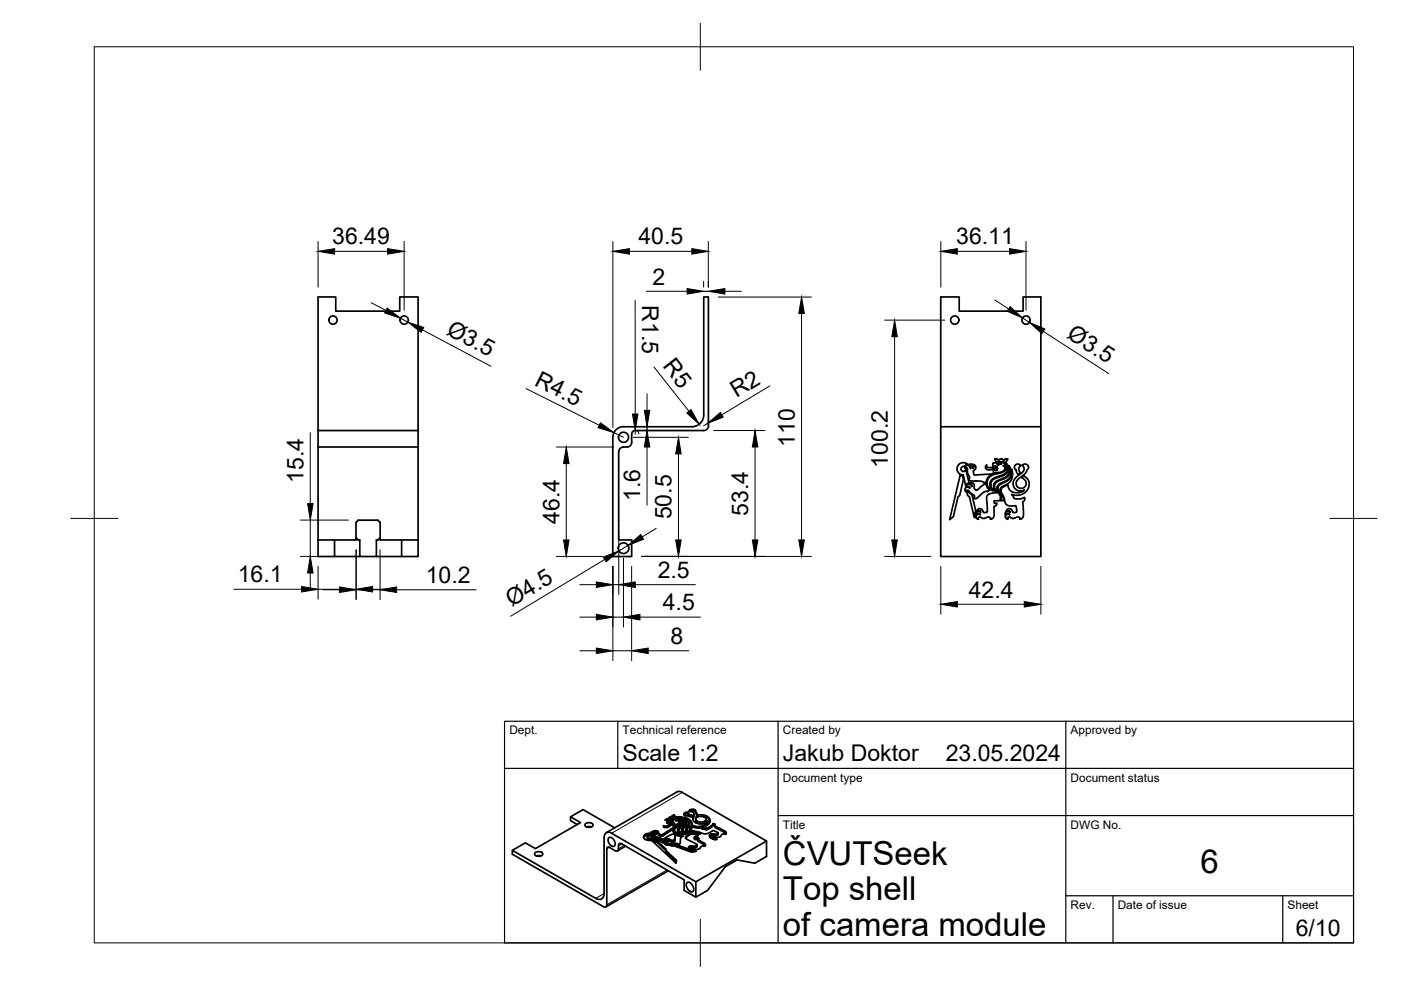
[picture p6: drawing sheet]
<svg xmlns="http://www.w3.org/2000/svg" width="297mm" height="210mm" viewBox="0 0 297 210" stroke-linecap="round" stroke-linejoin="round" font-family="sans-serif">
<!-- layer: Visible -->
<g fill="none" stroke="#000" stroke-width=".36">
<path d="M67.4 63h3.8v3h13.6v-3h3.8v28.3h-21.2zM67.4 91.3v26.7h3.5M67.4 94.8h21.2v23.2h-3.4M88.6 91.3v3.5M146.7 90.5h-14.5a2.25 2.25 0 0 0-2.3 2.2M146.7 90.5a2.51 2.51 0 0 0 2.5-2.5v-25h1v27.3a1.01 1.01 0 0 1-1 1h-14.5a.79 .79 0 0 0-.8 .7v1.8a1.01 1.01 0 0 1-1 1 1.29 1.29 0 0 0-1.7 1v18.7h2.7v3.5h-4v-25.3M199.5 90.5v-27.5h3.9v3h13.5v-3h3.8v55h-21.2v-27.5h21.2M203.3 98.5l.8-.4 .6 .1 .5 .3-.5 .1-.2 .3h-.5l-.2 .4 .1 .5 .3 .2 .5-.2 .1-.5 .2 .1-.1 .7 .5 2.2-.7 .6-.5-2.2-.7-.2-.6-.7v-.7zM204.7 98.8l1-.4 .9 .2 .3 .6-.5 .9 .3 .6 4-.2-1 .5-.4 .5-.2 .7-.5 .2-.4-.3-2.2-.1-.6-.3a.18 .18 0 0 1-.1-.2 .18 .18 0 0 1 .2-.1l.1-.3-.5-.9v-.9l-.2-.1-.3 .1zM205.4 98.7l.4 .2-.1 .5-.1-.5zM206.1 98.6l.4 .3-.3 .4zM209 98.8l.2-.2v.3l.3 .2h1.5l.5 .2-.3-.5-.6 .2-.1-.7 .8-.2 .2 .4 .2 .1a.33 .33 0 0 1 .5-.2l-.9-.3 1.5 .1 .3 .2-.1 .3h-.3l.2 .2 .3-.2v-.5l.3 .7v.9l-.6 .7-2 .8-.8 .5-.2 .6v.7l.2 .5 .5 .5-.8-.4-.4-.7-.1-.8 .1-.5 .9-.9 2.5-.8 .4-.5v-.5l-.1-.1v.5l-.5 .6-1.9 .3-.1-.8 .7 .3 .2-.2-.1-.2-.4-.1-1 .3h-.7l-.3-.4z"/>
<path d="M210.9 97.3h.6l.2 .3 .3-.3h.6l.2 .3 .3-.3h.6l-.4 .7h-2.1zM213.4 98.3l.5 1-.1 1.2-.6 .7-1.9 .8-.4 .3-.2 .6v.5l.5 .8-.4-.2-.5-.4-.2-.6 .1-.8 .6-.7 1.9-.7 .7-.5 .3-1zM213.9 98.8l.4 .9-.1 1.3-.6 .7-1.5 .8-.5 .4-.2 .4v.5l.3 .5-.2-.1-.6-.6v-.9l.7-.7 1.5-.5 .6-.5 .4-.9zM214.4 99.4l.3 .9-.3 1.4-.5 .7-1.6 .9-.3 .5 .1 .6-.5-.4v-.8l.3-.4 1.5-.7 .7-.6 .4-.8zM215.2 98.7l.4-.3h.4a.26 .26 0 0 1 .4 .2 .26 .26 0 0 1-.2 .3l-.2 .6 .4 .7-.5 .4-.8-1.4zM216.7 98.6l.5-.2 .5 .1 .3 .3 .1 .4-.7 1.2-1.8 1.5-.2 .5 .1 .5 .3 .4 .5 .2h.6l.4-.3 .3-.6-.1-.5-.2-.4-.7-.4 .5-.4 .6 .5 .4 .5 .1 .5-.1 .8-.3 .7-.6 .6-1.3 .5h-.7l-.7-.2 .3 .5a.71 .71 0 0 0 1 .5l1.3-.2a.18 .18 0 0 1 .2 0 .18 .18 0 0 1 0 .2l-.2 .4-.3 .2 .2 2.9-.2 .5-.6 .3v-.3l-.3-.2-1.1 .3-1-.3-.2 .2 .1 .3-.3-.1-.2-.3-.1-.6 .3-1 .3-.2h.5l.3 .2 .3 .5 .5 .1 .3-.2-.1-.9-.1-.4h-1.5l-.7-.4-.4-1.5-.5-1v-.6l.3-.4 1.1-.5 .3 1 .7 .5 1.3 .2 1.1-.5-.7 .1-.8-.2-.5-.4-.3-.8 .1-.6 .3-.7 1.5-1.1 .4-.6v-.6zM67.4 114.5h8.1v-3.7l.5-.5 4.2 .1 .4 .4v3.7h8M70.9 114.5v3.5h5.4M75.5 114l.4 .5h.4v3.5h3.5v-3.5h.3l.5-.5M85.2 114.5v3.5h-5.4M203.6 100.7l.5 .2 .2 .8-.8 3.4-.4 .2-1 4.3-.8 .6zM204.9 102.9l.8-.6 .5 .1 .3 .4v.7l.6 .4 2-1.5 .1 .8 .6 .7-.4 .4-.4-.1-.4 .1-1.5 1.3-.4 .1-.3-.2 .2-.1v-.4l-.8-.4-.5-.6h-.3l-.1 .3-.3-.2v-.4l.3-.3z"/>
<path d="M205 104.2l.2-.1 .9 .8 .8 3.5-.2 .5 .1 .9-.3-.2-1-4.3-.3-.2zM205 103.2h.5l.1 .3-.2-.2h-.4zM205.5 102.7l.3-.1 .2 .1v.5l-.1-.4zM207.1 109l.5-.2 .2 .4-.3-.2-.4 .2zM207.3 108.3l.4-.1 .2 .4-.3-.2-.4 .1zM209.4 105l.4-.3 .8-.2h.9l.3 .1 .4 .8-.2 .3 .3 .4-1.5 .1v.4l.3 .1a.21 .21 0 0 1 .3 .1 .21 .21 0 0 1-.1 .3l-.6 .3 .1 1.7-.3 .8-.5 .2v-.3l-.3-.2-1.1 .3-1-.3-.2 .2 .1 .3-.4-.2-.2-1.1 .5-.9h.6l.6 .8 .7-.2-.1-3zM212 104.6l.3 .1 .5 1a.27 .27 0 0 1-.1 .4 .27 .27 0 0 1-.4-.1l-.1-.3 .2-.2zM213.4 109l.5-.1 .2 .3-.3-.2-.5 .2zM213.5 108.3h.5l.1 .3-.3-.2-.3 .1zM121 173.2v.8l1.4 .8M124.1 174.7l.8-.3a.63 .63 0 0 1 .8 .7l-.8 .3a.63 .63 0 0 1-.8-.7zM124.4 175.3h1"/>
<path d="M129.1 177.6a1.23 1.23 0 0 1 1.1 1.8 1.23 1.23 0 0 1-1.1-1.8zM129.7 176.7a.97 .97 0 0 0-1.2-.1 .97 .97 0 0 0-.4 1v11.9a1.08 1.08 0 0 1-.5 1.1 1.08 1.08 0 0 1-1.3-.1M130.3 175.5l-6.7-3.8-2.6 1.5 2.1 1.2-9.6 5.5-2.1-1.2-2.8 1.6M131.8 178.9l-.2-.1-.4 .2-.1 .9-.2 .5h-.5l-1.5-.8-.2 .4v11.8l-.1 .3-.4 .2-19.6-11.2v-.8l17.7 10.2M132.7 179.4l-1.8 1M137.3 177.4v.5l.5 .2 .5-.2v-.4M137.5 177l-.7 .2-.3 .4M137.5 177v.2M138 176.7l.7-.1 .1 .5M138 176.8l-.1 .1M138.3 177.5l.7 .4M138.4 176.6l.1-.4 .6-.1 .5 .2 .1 .5"/>
<path d="M138.4 176.3l-.4 .2-.1 .6-.1 .1M138.5 176.6l.1-.3 .5 .3M138.5 176.3h.4l.2 .1v.5v-.4M138.7 178.1l-.5 .1 5.1 4.8 .1-.6-2.2-2.1v.3l2.2 2.1M138.7 178.4l-.2 .1M138.7 176.7l.4 .2M138.8 176.8l-.8-.1v.3l.8 .1M138.8 176.8v.3M139 177.5l-.8-.4-.1 .1 .2 .2v.2l-.4 .1-.5-.1-.1-.2 .3-.3-.1-.2 .3-.2-.9 .1-.5 .5 .3 .6 .6 .3h.8l.6-.2 1.9 .7 .1-.6-1.7-.6v.4l1.5 .5M139.1 176.5l.5 .2 .1 .5M139.4 178.3l-.7-.2v.3l.7 .3M140.1 177.8v.1"/>
<path d="M140.2 177l-.5-.2v.4l.5 .1M140.5 176.9l-.3 .1v.3h.3M140.5 178.5v.2M140.7 178.2v.1M140.9 178.4l.3-.3 .5 .1v.4l-.6 .1-.1 .3M140.9 178.3l-.2 .3 .3 .4M141 178.7v.3M141 178.7l.2-.2 .4 .1v.3l-.5 .1M141.4 174.3v.1l.6 .3M141.5 179v.2M141.6 178.2l.7 .3h.6l.1-.2M141.7 178.3l-.7-.1v.4l.1-.1"/>
<path d="M141.8 173.5v.4l-.2 .1M141.8 174l-.4 .4M141.8 174.4l-.2 .1M141.9 179l-.2 .1 .7 .3 .5-.1 3.7 1.4 .3-.1-.3-.2v.3M142 174.6v.1M142.1 173.2l-.3 .2v.2h-.4v.3M142.1 173.5l-.3 .2M142.2 174.9l-.8 .5M142.4 174.9l.6-.3h-.5l-.5 .6-.5 .2h-.7l-.1-.3M142.5 174.1l-.7-.1v.4h.3M142.5 174v.4M142.6 173.1v.4"/>
<path d="M142.7 173.8l-.3 .2 .1 .1M142.7 175.9v.5l.3 .4M142.7 175.8l-2.2 1.5v-.4l2.6-1.6-.4 .6 .5 .7-.2 .3h-.6l-1.9 1h-.5l.1-.2-.2-.1-.9-.2-.7-.3-.4 .1-.2-.2 .2-.3M142.8 173.5l-.9 .5 .8-.2v.3l-.2 .1M142.8 173.8l-.1 .1M142.9 174.5l-.5-.2-.3 .1-.1 .2M142.9 174.4l-.6 .2-1 .6h-.4l-.2-.1v.2M142.9 172.7l-.4 .3v.2h-.4v.3l.3 .1M142.9 178.9l-1 .1v.1M142.9 179.3h-.6M142.9 173.1l-.3 .1M143 174.6v.4l-.2 .1"/>
<path d="M143 178l-.1 .2h-.5l-.6-.3h-.6l-.4 .2v.6M143 173.2l-.1-.5 .3 .5-1.5 .8-.7-.1 .4-.3M143.2 173.7l.2-.1v-.1h-.6v.3h.4M143.3 176.7l-.3 1.6 .3-1.3M143.5 167.9l-15 8.6M143.5 167.9l.6-.1 .6 .2 17.8 10.3-15 8.7-17.8-10.3M143.6 173.6v.3l-.4 .1v-.3l.4-.2-.5-.2h.3l.8 .3 .5 .5v.3l-1 1.3v.4l.8 .6h1.1l-.7 .2-.9-.1-.6-.2-.4-.4v-.7l1.2-1.3-.1-.4-.4-.2M143.6 173.7h.1M143.7 175.9v.6l.4 .4M143.7 179v.1M144 174.3l-.3-.4v-.3l.4 .4-.3 .6-.9 .6-.5-.3M144.2 173.9l.5 .4"/>
<path d="M144.2 174.1l-.1 .6-.9 .9-.2 .4M144.5 175.8v.5l.4 .3M144.7 175.1l-.8 1M144.7 177.3l-1.4-.2v-.4l.7 .3h.9l-.1 .3-.5 .4-.1 1-.3 .3h-.3l.1-.1-.3-.1-1.7 .1-.2 .2 .2 .1h-.3l-.3-.1-.1-.3M144.8 173.9l.6 .6M144.9 174.2v.5l-.2 .4 .2-.9-.1-.3-.5-.4-.8-.2 1.1 .2 .7 .5 .1 .5-.7 .9-.2 .6 .6 .4 .9 .1-1.3 .1-.8-.4v-.5l.8-1M145.1 172.4l.4-.2a.25 .25 0 0 1 .3 0 .25 .25 0 0 1 .1 .3l.4 .3h.6l-.1 .4-1.6-.3-.2-.2zM145.4 175.1l-.6 .9M145.4 175.8l.2 .6M145.4 174l.6 .6M145.6 174.3l-.2 .8 .2-.7-.2-.5-.5-.4-.8-.3 1 .3 .8 .5 .1 .6-.5 .9-.1 .4 .3 .3 .7 .2h-.9l-.7-.3v-.5l.6-.9M145.7 175.8l-.1 .1"/>
<path d="M145.8 172.3l.1 .4 .1 .3 .8 .2M145.8 172.5l-.7 .3M146.1 174.1l.6 .7M146.2 174.4v.6l-.5 .8v-.3l.5-.9v-.4l-.3-.4-.9-.5 .9 .3 .7 .6 .1 .6-.5 1 .2 .3 .5 .1-.5 .1-.6-.2-.2-.3 .1-.3M146.2 175.8l.1 .5M146.2 172.1l.8-.2 .4 .2M146.2 179.7l-.1 .2M146.3 179.9v-.2l.4-.1 .2 .3M146.4 176.6l-.8 .6-.2 .5 2.4 1.4v.4v-.4M146.4 176.9l-1 .8M146.5 175.5l-.1 .3 .4 .3 2.4 .7h.7l1.3-.7 1 .4v.5v-.4M146.5 175.8v.1"/>
<path d="M146.8 175l-.3 .5v.3l.3-.5M147 179.7h-.5l-.2 .2v.3M147 179.4h-.8l-.2 .4 .2 .3v-.3M147.1 172.6l-.1 1.2M147.2 176.3l-.3 .1 1 .2v.2h.3M147.2 180l-.4 .1-.1 .3M147.4 172.1v-.3l-.4-.2-.7 .1-.3 .3v.1h.7l.4 .2-.2 1.4 .3 .6 .7 .3 .8 .1 .8-.2 .6-.4-.5 .6-.7 .4-1.1 .2-1-.3v.3l.9 .3 1.2-.2 1-.6 .2-.7M147.5 173.6l.1 .6 .8 .4 1.1-.2 .2-.3v-.4M147.7 177l-1.3-.1 .1-.4 .7 .1a.33 .33 0 0 1 .5 .2l.5 .1-1 .6M147.7 176.7l.1 .5M147.7 176.6l.1-.2 .8 .3-.5 .1h-.2v-.2M147.7 176.4l-.5-.1v.2"/>
<path d="M147.7 172.7l-.3-.3v-.3l.3 .3-.2 1.4 .4 .4 .8 .1 .9-.3 .1-.4-.3-.3-.6-.2-1 .1 .1-.4M147.8 179.2l-.4 .2h-.4v.3l.3 .1 .5-.3M147.9 173.2v-.4h1.4l.8 .4 .4 .5 .1 .5-.3 .5-.7 .5-.8 .3M147.9 177.5l-.3 .2-.4-.2v.4l.5 .1 .2-.2M148.1 177.9l-.2-.1v-.3l.3 .2-.2 .3M148.6 173.1l1.2 .2 .5 .5 .3 .4M149.5 179.3l-1.5-.9v-.4l1.4 .8 .2 .5-.2 .1h-.5l-.7 .6-.8 .2-.1 .2 .3 .1h-.2h-.6l-.5-.3-.1-.2M149.7 175.6l1-.4 .5-.6 .5 .3-.1 .2-.4-.1-.4 .4-.7 .4-.4 .2zM149.7 175.6l-.9-.1v.3l.9 .2M150.6 177.2l-.1 .1M150.7 177.3v-.1l.4-.1h.2v.3M151 177.6v.2"/>
<path d="M151 177.5l-.3 .2M151.1 177.7v-.3h.5v.4l-.4 .1M151.2 174.7v.3M151.4 177.2l-.7 .1v.3M151.4 176.9h-.7l-.3 .2 .2 .5v-.3M151.6 177.4l-.4 .2-.1 .2M151.7 177.8v.2M152.2 176.6l-.4 .3h-.4v.3h.3l.5-.2M153.9 176.8l-2.3-1.3v-.4l2.1 1.1 .3 .5-.2 .2-.5-.1-.7 .7-.8 .1-.1 .2 .3 .1-.2 .1-.6-.1-.5-.2-.1-.3M162.5 178.3v3.3l-2.5 1.4-3.7-.7-2.5 1.5-3.8 5-2.5 1.4-2.4-1.4v-2.2l-13.3-7.7M113.4 180.9l.8-.3a.63 .63 0 0 1 .8 .7l-.8 .3a.63 .63 0 0 1-.8-.7zM113.7 181.5h1"/>
<path d="M141.2 180.3v-.2l-1.8-1.8v.4l1.8 1.6M141.7 184.6l-13.3 7.7M145.7 187.1a1.32 1.32 0 0 1 1.2 2 1.32 1.32 0 0 1-1.2-2zM146 180l.2 .3 .4 .1M146 180.4v.1M146 180l-3.1-1.1v.4l3.1 1.1M146 180v.4M146.6 180.1v.2M146.6 180l-.3 .2M146.7 180.2l-.1-.1 .1-.1h.5v.3l-.5 .1M147.3 180.3v.3M147.5 187v3.2"/>
<circle cx="70.6" cy="67.9" r=".88"/>
<circle cx="85.7" cy="67.9" r=".88"/>
<circle cx="202.4" cy="67.9" r=".88"/>
<circle cx="217.5" cy="67.9" r=".88"/>
<circle cx="132.2" cy="92.7" r="1.07"/>
<circle cx="132.2" cy="116.2" r="1.13"/>
</g>
<!-- layer: Visible Narrow -->
<g fill="none" stroke="#000" stroke-width=".21">
<path d="M129.2 179.7l-.5 .3M131.8 178.9l-.7 .4M132.4 179.2l-1.3 .8M136.9 176.9v.3M137.4 177.6v.4M138.1 176.4v.2M138.2 177.2h.1M138.2 177.6v.4M138.3 177.2v.2M138.5 176.2v.3M138.6 177.4v.3M138.9 176.4v.4"/>
<path d="M139.4 176.2v.3M140.8 175.2v.2M141 177.9v.3M141.2 178.6v.4M141.5 175.1v.3M141.6 179.1v.1M141.7 179v.1M141.8 173.6v.4M141.9 177.9v.4M142 175.9v.3M142.1 174.6v.4M142.2 178.1v.3"/>
<path d="M142.3 173.7v.2M142.3 174.9h.1M142.5 174.1v.2M142.5 173.2v.3M142.5 178.2v.3M142.5 179v.3M142.9 174.8v.3M142.9 178.2v.3M143.3 175.2v.3M143.3 173.5v.2M143.5 173.7v.3M143.8 173.7v.3"/>
<path d="M143.9 174.6v.3M144.1 175.4v.3M144.1 176.5v.3M144.2 173.6v.3M144.7 168l-15 8.7M144.8 173.6v.3M144.9 175.4v.3M144.9 176.3v.3M145.2 172.3v.3M145.4 173.6v.3M145.4 177.3v.4M145.7 176.2v.3"/>
<path d="M145.9 173.6v.2M146.1 172.6v.4M146.1 174.8v.3M146.2 179.4v.4M146.3 171.7v.3M146.4 179.8v.3M146.5 176.1v.2M146.9 176.5v.3M146.9 176.4h.1M147 173.5v.3M147.3 171.7v.3M147.3 177.6v.4"/>
<path d="M147.4 179.4v.4M147.7 172.5v.1M147.7 177.7v.3M147.8 176.8v.4M147.9 174.2v.3M148.2 175.3v.3M149.2 178.7v.3M149.4 174.1v.3M149.4 174.9v.3M149.9 173.1v.3M150.5 175.3v.3M150.6 176.9v.3"/>
<path d="M150.8 177.2v.4M151.1 174.9v.3M151.2 177.5v.3M151.5 174.7v.3M151.8 176.9v.3M151.8 177.9v.1M153.6 176.2v.3M128.1 189.5l-1.8 1M141.4 184.5l-12.7 7.3M146.2 180.3v.2M146.7 180.5v.1M146.8 180v.4"/>
<path d="M147.4 180.4v.1"/>
</g>
<!-- layer: Visible -->
<g fill="#000">
<circle cx="137.9" cy="177.2" r=".18"/>
<circle cx="138.5" cy="176.5" r=".18"/>
<circle cx="147.9" cy="173.2" r=".18"/>
</g>
<!-- layer: BORDER -->
<path d="M20 9.9h267v190h-267zM148.5 4.9v10M15 109.9h10M282 109.9h10M148.5 194.9v10" fill="none" stroke="#000" stroke-width=".21"/>
<!-- layer: TITLEBLOCK -->
<path d="M107 152.9h180v47h-180zM131 152.9v10M165 152.9v47M226 152.9v47M107 162.9h180M165 172.9h122M226 189.9h61M236 189.9v10M272 189.9v10" fill="none" stroke="#000" stroke-width=".25"/>
<!-- layer: FD_Dimensions -->
<g fill="none" stroke="#000" stroke-width=".21">
<path d="M67.4 51.2v9.7M71 53.3h11.2M85.7 51.2v14.6M129.9 51.2v39.4M133.4 53.3h13.3M149.2 59.7v1.2M150.2 51.2v9.7M199.5 51.2v9.7M203 53.3h11M217.5 51.2v14.6M78.7 64.2l3.1 1.6M84.9 67.5l1.6 .8"/>
<path d="M89.6 69.9l14.5 7.8M134.7 63.7v24.1M137.1 61.8h8.6M138.6 77.8l7.5 9.4M149.2 61.8h1M152.3 63h19.7M153.7 61.8h3.5M169.9 66.5v48M187.6 67.9h12.7M189.7 71.4v43.1M210.9 63.6l2.9 1.9M216.8 67.4l1.5 1"/>
<path d="M221.2 70.3l13.9 8.9M65.8 91.7v15.1M111.5 82.4l15.5 7.8M118 94.8h12.1M120.1 98.3v16.2M130.2 91.7l2 1M134.3 92.7h11.6M135.4 92l-.2-.5-.5-.2v.7M137.2 83.5v3.5M137.2 90.5v.8M137.2 94.8v12.3M143.8 96.2v18.3"/>
<path d="M150 89.8l-.8 .5M150.1 89.8l.1 .5M151.3 91.3h10.9M160.1 94.8v19.7M163.2 81.8l-10.2 6.2M63.7 118h10.5M63.7 110.3h10.2M65.8 110.3v7.7M75.5 116.6v10.5M80.6 116.6v10.5M118 118h9.8M128.2 118.6l-19.9 12.1"/>
<path d="M131.2 112.4v13.7M132.2 118.3v14.6M133.1 115.6l-1.9 1.2M136 118h36M139.1 112l-3 1.8M187.6 118h9.8M49.6 124.9h14.3M65.8 121.5v3.5M67.4 120.1v6.9M67.4 124.9h8.1M68.5 125h3.5M75.5 125h5.1"/>
<path d="M79 124.9h3.5M84.1 125h16.8M122.9 130.8h3.5M122.9 138h3.5M122.9 124h3.5M129.9 120.1v20M129.9 130.8h2.3M129.9 138h4M129.9 124h1.3M133.9 120.1v20M134.7 124h12.7M135.7 130.8h12.8"/>
<path d="M137.4 138h8.6M199.5 120.1v10.1M203 128.1h14.2M220.7 120.1v10.1"/>
</g>
<g fill="#000" stroke="#000" stroke-width=".21">
<path d="M67.4 53.3l3.6-.6v1.2zM82.2 52.7l3.5 .6-3.5 .6zM129.9 53.3l3.5-.6v1.2zM146.7 52.7l3.5 .6-3.5 .6zM199.5 53.3l3.5-.6v1.2zM214 52.7l3.5 .6-3.5 .6zM82.1 65.3l2.8 2.2-3.3-1.1zM86.5 68.3l3.3 1.1-.5 1.1zM145.7 61.2l3.5 .6-3.5 .5zM150.2 61.8l3.5-.6v1.1zM169.9 63l.6 3.5h-1.1zM189.7 67.9l.5 3.5h-1.1z"/>
<path d="M214.2 65l2.6 2.4-3.3-1.4zM218.3 68.4l3.2 1.4-.6 1zM120.1 94.8l.5 3.5h-1.1zM127.3 89.6l2.9 2.1-3.4-1zM134.1 87.8h1.2l-.6 3.5zM136.6 87h1.2l-.6 3.5zM137.2 91.3l.6 3.5h-1.2zM143.8 92.7l.6 3.5h-1.1zM145.6 87.6l.9-.8 1.7 3.2zM150 89.8l2.7-2.3 .6 .9zM160.1 91.3l.6 3.5h-1.2zM65.2 106.8h1.2l-.6 3.5z"/>
<path d="M119.5 114.5h1.1l-.5 3.5zM127.9 118.1l3.3-1.3-2.7 2.3zM133.1 115.6l2.7-2.3 .6 1zM143.3 114.5h1.1l-.6 3.5zM159.5 114.5h1.2l-.6 3.5zM169.4 114.5h1.1l-.6 3.5zM189.1 114.5h1.1l-.5 3.5zM63.9 124.3l3.5 .6-3.5 .6zM65.8 118l.6 3.5h-1.2zM72 124.5l3.5 .5-3.5 .6zM75.5 124.9l3.5-.6v1.2zM80.6 125l3.5-.5v1.1z"/>
<path d="M126.4 130.3l3.5 .5-3.5 .6zM126.4 137.4l3.5 .6-3.5 .6zM126.4 123.4l3.5 .6-3.5 .6zM131.2 124l3.5-.6v1.2zM132.2 130.8l3.5-.5v1.1zM133.9 138l3.5-.6v1.2zM199.5 128.1l3.5-.6v1.2zM217.2 127.5l3.5 .6-3.5 .6z"/>
</g>
<g font-size="7">
<text x="166" y="183.4">ČVUTSeek</text>
<text x="254.5" y="185.2">6</text>
<text x="166" y="190.9">Top shell</text>
<text x="166" y="198.4">of camera module</text>
</g>
<g font-size="4.9">
<text x="70.4" y="51.8">36.49</text>
<text x="135.4" y="51.8">40.5</text>
<text x="202.7" y="51.8">36.11</text>
<text x="136.1" y="64.7" transform="rotate(90 136.1 64.7)">R1.5</text>
<text x="138.3" y="60.4">2</text>
<text x="94.4" y="70.8" transform="rotate(28 94.4 70.8)">Ø3.5</text>
<text x="226" y="71.5" transform="rotate(33 226 71.5)">Ø3.5</text>
<text x="140.4" y="77.7" transform="rotate(52 140.4 77.7)">R5</text>
<text x="113.1" y="81.5" transform="rotate(27 113.1 81.5)">R4.5</text>
<text x="156.2" y="84.4" transform="rotate(-31 156.2 84.4)">R2</text>
<text x="168.5" y="94.7" transform="rotate(-90 168.5 94.7)">110</text>
<text x="188.2" y="99.2" transform="rotate(-90 188.2 99.2)">100.2</text>
<text x="64.3" y="102.4" transform="rotate(-90 64.3 102.4)">15.4</text>
<text x="135.7" y="106.2" transform="rotate(-90 135.7 106.2)">1.6</text>
<text x="118.6" y="111.1" transform="rotate(-90 118.6 111.1)">46.4</text>
<text x="142.4" y="110.1" transform="rotate(-90 142.4 110.1)">50.5</text>
<text x="158.6" y="109.4" transform="rotate(-90 158.6 109.4)">53.4</text>
<text x="50.4" y="123.5">16.1</text>
<text x="90.3" y="123.6">10.2</text>
<text x="139.4" y="122.5">2.5</text>
<text x="108.5" y="128.7" transform="rotate(-31 108.5 128.7)">Ø4.5</text>
<text x="140.5" y="129.4">4.5</text>
<text x="205.4" y="126.7">42.4</text>
<text x="142.1" y="136.5">8</text>
<text x="132" y="161.4">Scale 1:2</text>
<text x="166" y="161.4">Jakub Doktor</text>
<text x="200.5" y="161.4">23.05.2024</text>
<text x="274.7" y="198.6">6/10</text>
</g>
<g font-size="2.5">
<text x="108" y="155.7">Dept.</text>
<text x="132" y="155.7">Technical reference</text>
<text x="166" y="155.7">Created by</text>
<text x="227" y="155.7">Approved by</text>
<text x="166" y="165.7">Document type</text>
<text x="227" y="165.7">Document status</text>
<text x="166" y="175.7">Title</text>
<text x="227" y="175.7">DWG No.</text>
<text x="227" y="192.7">Rev.</text>
<text x="237" y="192.7">Date of issue</text>
<text x="273" y="192.7">Sheet</text>
</g>
</svg>
